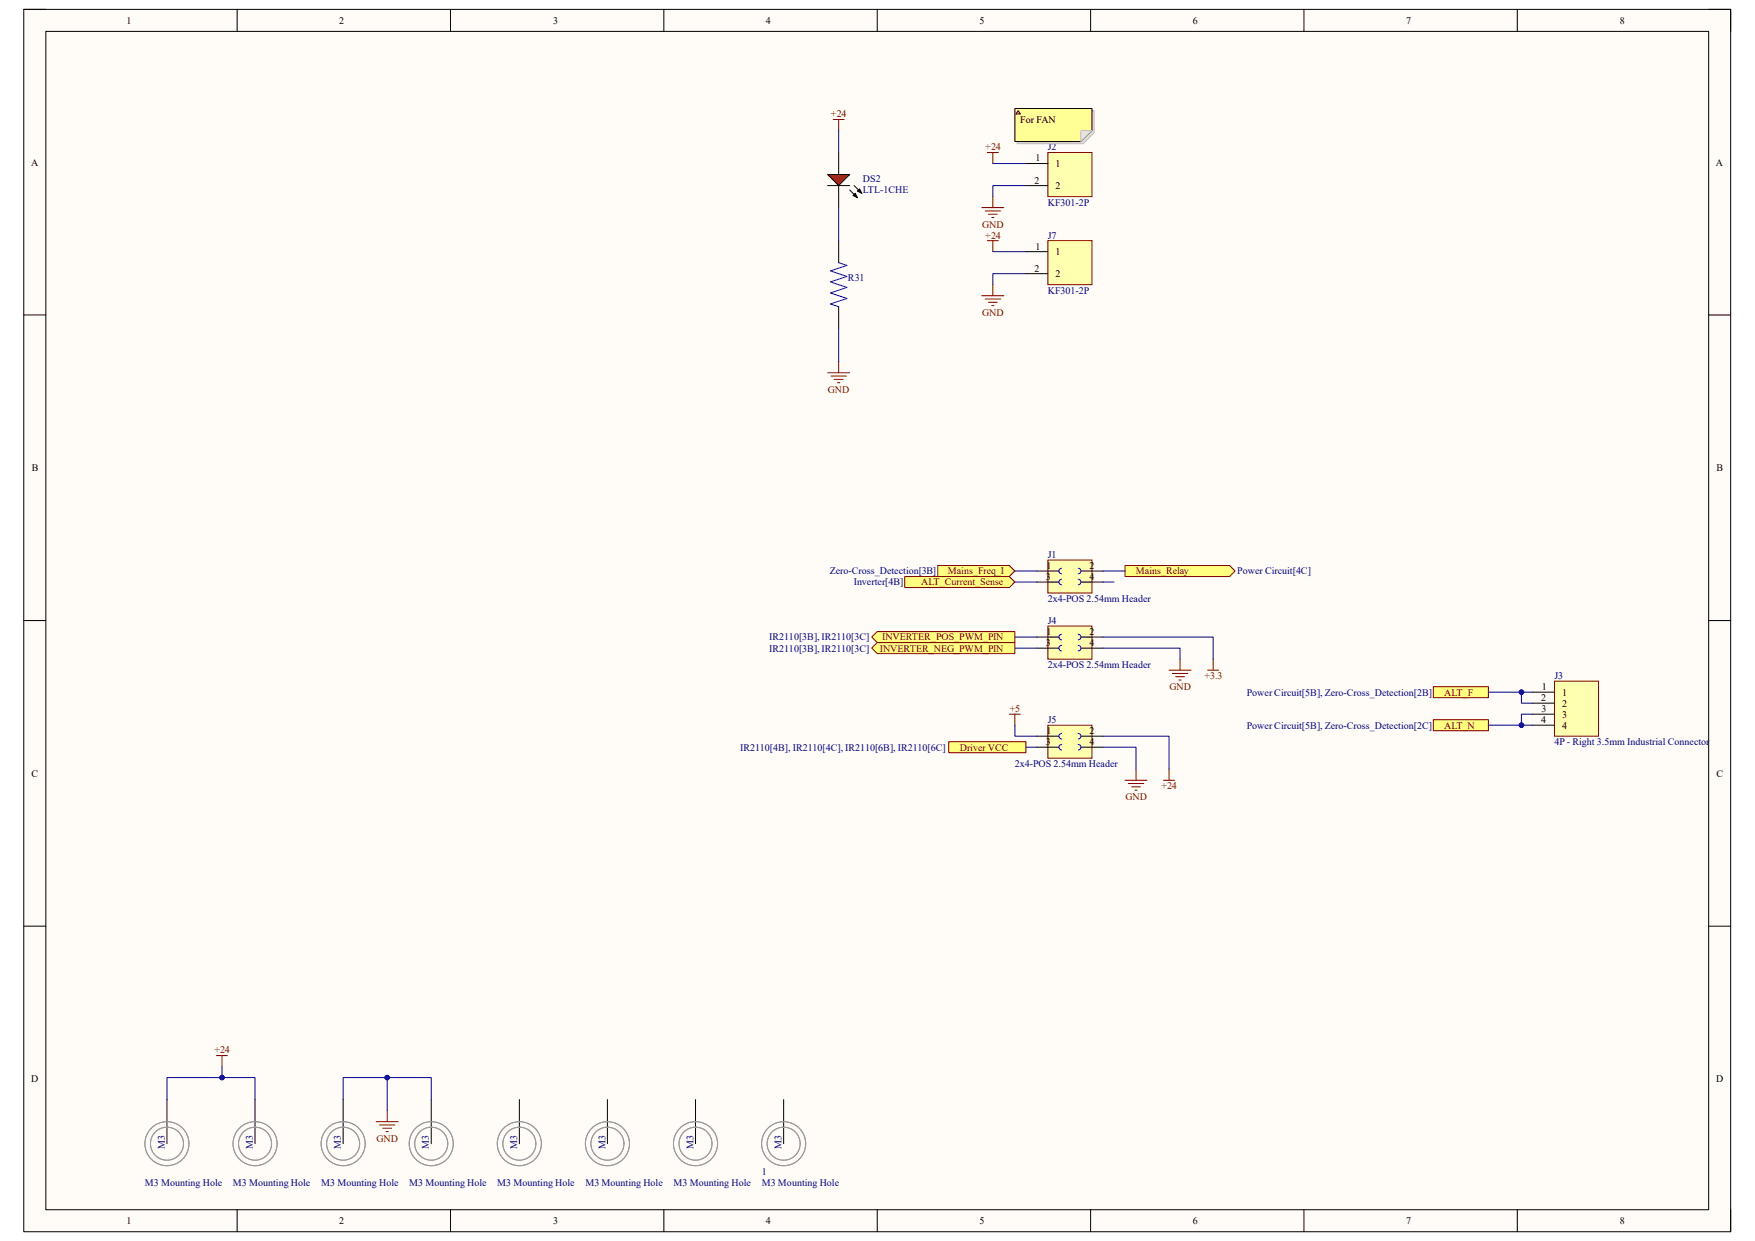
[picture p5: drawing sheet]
<svg xmlns="http://www.w3.org/2000/svg" width="297mm" height="210mm" viewBox="0 0 297 210" stroke-linecap="round" stroke-linejoin="round" font-family="sans-serif">
<path d="M4 1.6h288.9v206.8h-288.9z" fill-rule="evenodd" fill="#fffcf8"/>
<path d="M4 1.6h288.9v206.8h-288.9z" fill="none" stroke="#000" stroke-width=".17"/>
<path d="M7.8 5.3h281.4v199.4h-281.4z" fill-rule="evenodd" fill="#fffcf8"/>
<g fill="none" stroke="#000" stroke-width=".17">
<path d="M4 1.6h3.7M7.8 5.3h281.4v199.4h-281.4zM40.1 1.6v3.7M76.2 1.6v3.7M112.3 1.6v3.7M148.5 1.6v3.7M184.6 1.6v3.7M220.7 1.6v3.7M256.8 1.6v3.7M289.2 1.6h3.7v3.7M4 53.3h3.7M289.2 53.3h3.7"/>
<path d="M4 105h3.8M289.2 105h3.7M4 156.7h3.8M289.2 156.7h3.7M40.1 204.7v3.7M76.2 204.7v3.7M112.4 204.7v3.7M148.5 204.7v3.7M184.6 204.7v3.7M220.7 204.7v3.7M256.8 204.7v3.7M292.9 204.7v3.7"/>
</g>
<path d="M177.3 25.8h7.5v7.5h-7.5z" fill-rule="evenodd" fill="#ffffb0"/>
<path d="M166.2 35.1h3.7M166.7 35.7h2.6M167.1 25.8h1.9M167.3 36.2h1.5M167.8 36.8h.4M168 25.8v1.9M168 33.3v1.8M177.3 25.8h7.5v7.5h-7.5z" fill="none" stroke="#800000" stroke-width=".17"/>
<path d="M141.9 25.8v3.7M141.9 31.4v3.7M173.6 27.7h3.7M173.6 31.4h3.7" fill="none" stroke="#000" stroke-width=".17"/>
<path d="M140.1 29.5h3.7l-1.9 1.9z" fill="#f00"/>
<path d="M140.1 29.5h3.7l-1.9 1.9zM140.1 31.4h3.7M143.8 32.2l1.3 1.3M144.4 33.1l.3-.4 .4 .8zM144.5 31.4l1.3 1.3M145.5 32l.3 .7-.7-.4zM141.9 40.7v3.7M141.9 51.9v3.7" fill="none" stroke="#000" stroke-width=".17"/>
<path d="M144.4 33.1l.3-.4 .4 .8zM145.5 32l.3 .7-.7-.4z" fill="#000"/>
<path d="M141 20.2h1.9M141.9 20.2v1.9M140.1 63.1h3.7M140.6 63.6h2.6M141.2 64.2h1.5M141.7 64.8h.4M141.9 61.2v1.9" fill="none" stroke="#800000" stroke-width=".17"/>
<path d="M141.9 44.4l1.4 .5-2.8 .9 2.8 1-2.8 .9 2.8 .9-2.8 1 2.8 .9-2.8 .9 1.4 .5" fill="none" stroke="#00f" stroke-width=".17"/>
<path d="M263.1 115.3h7.4v9.3h-7.4z" fill-rule="evenodd" fill="#ffffb0"/>
<path d="M263.1 115.3h7.4v9.3h-7.4z" fill="none" stroke="#800000" stroke-width=".17"/>
<path d="M259.3 117.1h3.8M259.3 119h3.8M259.3 120.9h3.8M259.3 122.7h3.8" fill="none" stroke="#000" stroke-width=".17"/>
<path d="M242.6 116.2h9.3v1.9h-9.3z" fill-rule="evenodd" fill="#ffff80"/>
<path d="M242.6 116.2h9.3v1.9h-9.3z" fill="none" stroke="#800000" stroke-width=".17"/>
<path d="M242.6 121.8h9.3v1.9h-9.3z" fill-rule="evenodd" fill="#ffff80"/>
<path d="M242.6 121.8h9.3v1.9h-9.3z" fill="none" stroke="#800000" stroke-width=".17"/>
<path d="M28.3 186.1v7.4M43.2 186.1v7.4M58.1 186.1v7.4M73 186.1v7.4" fill="none" stroke="#000" stroke-width=".17"/>
<g fill="none" stroke="#999" stroke-width=".17">
<circle cx="28.3" cy="193.5" r="3.7"/>
<circle cx="28.3" cy="193.5" r="2.79"/>
<circle cx="43.2" cy="193.5" r="2.79"/>
<circle cx="43.2" cy="193.5" r="3.7"/>
<circle cx="58.1" cy="193.5" r="3.7"/>
<circle cx="58.1" cy="193.5" r="2.79"/>
<circle cx="73" cy="193.5" r="3.7"/>
<circle cx="73" cy="193.5" r="2.79"/>
</g>
<path d="M177.3 40.7h7.5v7.5h-7.5z" fill-rule="evenodd" fill="#ffffb0"/>
<g fill="none" stroke="#800000" stroke-width=".17">
<path d="M166.2 50h3.7M166.7 50.6h2.6M167.1 40.7h1.9M167.3 51.2h1.5M167.8 51.7h.4M168 40.7v1.9M168 48.2v1.8M177.3 40.7h7.5v7.5h-7.5zM196.9 132h1.9M197.8 130.2v1.8M36.6 178.6h1.9M37.6 178.6v1.9"/>
<path d="M63.7 189.8h3.7M64.2 190.4h2.6M64.8 190.9h1.5M65.3 191.5h.4M65.5 187.9v1.9"/>
</g>
<path d="M173.6 42.6h3.7M173.6 46.3h3.7M87.9 186.1v7.4M102.8 186.1v7.4M117.7 186.1v7.4M132.6 186.1v7.4" fill="none" stroke="#000" stroke-width=".17"/>
<g fill="none" stroke="#999" stroke-width=".17">
<circle cx="87.9" cy="193.5" r="3.7"/>
<circle cx="87.9" cy="193.5" r="2.79"/>
<circle cx="102.8" cy="193.5" r="2.79"/>
<circle cx="102.8" cy="193.5" r="3.7"/>
<circle cx="117.7" cy="193.5" r="3.7"/>
<circle cx="117.7" cy="193.5" r="2.79"/>
<circle cx="132.6" cy="193.5" r="3.7"/>
<circle cx="132.6" cy="193.5" r="2.79"/>
</g>
<path d="M177.3 122.7h7.5v5.6h-7.5z" fill-rule="evenodd" fill="#ffffb0"/>
<path d="M170.8 120.9h1.9M171.8 120.9v1.8M177.3 122.7h7.5v5.6h-7.5zM190.4 132h3.7M191 132.6h2.6M191.5 133.2h1.5M192.1 133.7h.3M192.3 130.2v1.8" fill="none" stroke="#800000" stroke-width=".17"/>
<path d="M179.7 124.1a.47 .47 0 0 0-.5 .5 .47 .47 0 0 0 .5 .5M179.7 126a.47 .47 0 0 0-.5 .4 .47 .47 0 0 0 .5 .5M182.5 124.1a.47 .47 0 0 1 .4 .5 .47 .47 0 0 1-.4 .5M182.5 126a.47 .47 0 0 1 .4 .4 .47 .47 0 0 1-.4 .5" fill="none" stroke="#00f" stroke-width=".17"/>
<path d="M175.5 124.6h3.7M175.5 126.4h3.7M182.9 124.6h3.8M182.9 126.4h3.8" fill="none" stroke="#000" stroke-width=".17"/>
<path d="M177.3 105.9h7.5v5.6h-7.5z" fill-rule="evenodd" fill="#ffffb0"/>
<path d="M177.3 105.9h7.5v5.6h-7.5zM197.8 113.4h3.8M198.4 114h2.6M199 114.5h1.5M199.5 115.1h.4M199.7 111.5v1.9M204.4 113.4h1.8M205.3 111.5v1.9" fill="none" stroke="#800000" stroke-width=".17"/>
<path d="M179.7 107.3a.47 .47 0 0 0-.5 .5 .47 .47 0 0 0 .5 .5M179.7 109.2a.47 .47 0 0 0-.5 .5 .47 .47 0 0 0 .5 .5M182.5 107.3a.47 .47 0 0 1 .4 .5 .47 .47 0 0 1-.4 .5M182.5 109.2a.47 .47 0 0 1 .4 .5 .47 .47 0 0 1-.4 .5" fill="none" stroke="#00f" stroke-width=".17"/>
<path d="M175.5 107.8h3.7M175.5 109.7h3.7M182.9 107.8h3.8M182.9 109.7h3.8" fill="none" stroke="#000" stroke-width=".17"/>
<path d="M148.5 106.9h23.3v1.8h-23.3l-1-.9z" fill-rule="evenodd" fill="#ffff80"/>
<path d="M148.5 106.9h23.3v1.8h-23.3l-1-.9z" fill="none" stroke="#800000" stroke-width=".17"/>
<path d="M148.5 108.7h23.3v1.9h-23.3l-1-.9z" fill-rule="evenodd" fill="#ffff80"/>
<path d="M148.5 108.7h23.3v1.9h-23.3l-1-.9z" fill="none" stroke="#800000" stroke-width=".17"/>
<path d="M141.9 22.1v3.7M141.9 35.1v5.6M168 27.7h5.6M173.6 31.4h-5.6v1.9M141.9 55.6v5.6M259.3 120.9h-1.8v1.8h1.8" fill="none" stroke="#000080" stroke-width=".17"/>
<circle cx="257.5" cy="122.7" r=".37" fill="#000080"/>
<g fill="none" stroke="#000080" stroke-width=".17">
<path d="M259.3 117.1h-1.8v1.9h1.8"/>
<circle cx="257.5" cy="122.7" r=".37"/>
</g>
<circle cx="257.5" cy="117.1" r=".37" fill="#000080"/>
<g fill="none" stroke="#000080" stroke-width=".17">
<path d="M251.9 117.1h5.6"/>
<circle cx="257.5" cy="117.1" r=".37"/>
</g>
<circle cx="257.5" cy="117.1" r=".37" fill="#000080"/>
<g fill="none" stroke="#000080" stroke-width=".17">
<path d="M251.9 122.7h5.6"/>
<circle cx="257.5" cy="117.1" r=".37"/>
</g>
<circle cx="257.5" cy="122.7" r=".37" fill="#000080"/>
<g fill="none" stroke="#000080" stroke-width=".17">
<path d="M168 42.6h5.6M173.6 46.3h-5.6v1.9M37.6 180.5v1.9h-9.3v3.7"/>
<circle cx="257.5" cy="122.7" r=".37"/>
</g>
<circle cx="37.6" cy="182.4" r=".37" fill="#000080"/>
<g fill="none" stroke="#000080" stroke-width=".17">
<path d="M37.6 182.4h5.6v3.7"/>
<circle cx="37.6" cy="182.4" r=".37"/>
</g>
<circle cx="37.6" cy="182.4" r=".37" fill="#000080"/>
<g fill="none" stroke="#000080" stroke-width=".17">
<path d="M58.1 186.1v-3.7h7.4v5.5"/>
<circle cx="37.6" cy="182.4" r=".37"/>
</g>
<circle cx="65.5" cy="182.4" r=".37" fill="#000080"/>
<g fill="none" stroke="#000080" stroke-width=".17">
<path d="M65.5 182.4h7.5v3.7"/>
<circle cx="65.5" cy="182.4" r=".37"/>
</g>
<circle cx="65.5" cy="182.4" r=".37" fill="#000080"/>
<g fill="none" stroke="#000080" stroke-width=".17">
<path d="M171.8 107.8h3.7M171.8 109.7h3.7M186.7 107.8h18.6v3.7M186.7 109.7h13v1.8M171.8 122.7v1.9h3.7M186.7 124.6h11.1v5.6M186.7 126.4h5.6v3.8"/>
<circle cx="65.5" cy="182.4" r=".37"/>
</g>
<path d="M177.3 94.8h7.5v5.6h-7.5z" fill-rule="evenodd" fill="#ffffb0"/>
<path d="M177.3 94.8h7.5v5.6h-7.5z" fill="none" stroke="#800000" stroke-width=".17"/>
<path d="M179.7 96.2a.47 .47 0 0 0-.5 .4 .47 .47 0 0 0 .5 .5M179.7 98a.47 .47 0 0 0-.5 .5 .47 .47 0 0 0 .5 .5M182.5 96.2a.47 .47 0 0 1 .4 .4 .47 .47 0 0 1-.4 .5M182.5 98a.47 .47 0 0 1 .4 .5 .47 .47 0 0 1-.4 .5" fill="none" stroke="#00f" stroke-width=".17"/>
<path d="M175.5 96.6h3.7M175.5 98.5h3.7M182.9 96.6h3.8M182.9 98.5h3.8" fill="none" stroke="#000" stroke-width=".17"/>
<path d="M186.7 98.5h1.8" fill="none" stroke="#000080" stroke-width=".17"/>
<path d="M158.7 95.7h12.1l1 .9-1 1h-12.1z" fill-rule="evenodd" fill="#ffff80"/>
<path d="M158.7 95.7h12.1l1 .9-1 1h-12.1z" fill="none" stroke="#800000" stroke-width=".17"/>
<path d="M171.8 96.6h3.7" fill="none" stroke="#000080" stroke-width=".17"/>
<path d="M153.1 97.6h17.7l1 .9-1 .9h-17.7z" fill-rule="evenodd" fill="#ffff80"/>
<path d="M153.1 97.6h17.7l1 .9-1 .9h-17.7z" fill="none" stroke="#800000" stroke-width=".17"/>
<path d="M171.8 98.5h3.7" fill="none" stroke="#000080" stroke-width=".17"/>
<path d="M190.4 95.7h17.7l.9 .9-.9 1h-17.7z" fill-rule="evenodd" fill="#ffff80"/>
<path d="M190.4 95.7h17.7l.9 .9-.9 1h-17.7z" fill="none" stroke="#800000" stroke-width=".17"/>
<path d="M186.7 96.6h3.7" fill="none" stroke="#000080" stroke-width=".17"/>
<path d="M160.6 125.5h13v1.9h-13z" fill-rule="evenodd" fill="#ffff80"/>
<path d="M160.6 125.5h13v1.9h-13z" fill="none" stroke="#800000" stroke-width=".17"/>
<path d="M173.6 126.4h1.9" fill="none" stroke="#000080" stroke-width=".17"/>
<path d="M172.1 18.7h13.1v3.8l-1.9 1.8h-11.2z" fill-rule="evenodd" fill="#e0ddd7"/>
<path d="M172.1 18.7h13.1v3.8l-1.9 1.8h-11.2z" fill="none" stroke="#bfbdba" stroke-width=".17"/>
<path d="M171.8 18.4h13v3.7l-1.9 1.9h-11.1z" fill-rule="evenodd" fill="#ffff96"/>
<path d="M171.8 18.4h13v3.7l-1.9 1.9h-11.1z" fill="none" stroke="#000" stroke-width=".17"/>
<path d="M182.9 22.1h1.9l-1.9 1.9z" fill="#f2f0d8"/>
<path d="M182.9 22.1h1.9l-1.9 1.9z" fill="none" stroke="#bfbdba" stroke-width=".17"/>
<path d="M172.3 18.7l.4 .6h-.8z" fill="#ffcc78"/>
<path d="M172.3 18.7l.4 .6h-.8z" fill="none" stroke="#300" stroke-width=".17"/>
<g font-size="1.7">
<text x="21.4" y="4">1</text>
<text x="57.4" y="4">2</text>
<text x="93.6" y="4">3</text>
<text x="129.6" y="4">4</text>
<text x="165.8" y="4">5</text>
<text x="201.8" y="4">6</text>
<text x="238" y="4">7</text>
<text x="274.1" y="4">8</text>
<text x="172.7" y="20.8">For FAN</text>
<text x="5.3" y="28">A</text>
<text x="175.2" y="27.3">1</text>
<text x="178.6" y="28.2">1</text>
<text x="290.4" y="28">A</text>
<text x="175.1" y="31.1">2</text>
<text x="178.6" y="32">2</text>
<text x="175.1" y="46">2</text>
<text x="175.2" y="42.2">1</text>
<text x="178.6" y="43.2">1</text>
<text x="178.6" y="46.9">2</text>
<text x="5.4" y="79.8">B</text>
<text x="290.5" y="79.8">B</text>
<text x="177" y="98.1">3</text>
<text x="177.1" y="96.3">1</text>
<text x="184.4" y="96.3">2</text>
<text x="184.4" y="98.1">4</text>
<text x="177.1" y="107.4">1</text>
<text x="184.4" y="107.4">2</text>
<text x="177" y="109.3">3</text>
<text x="184.4" y="109.3">4</text>
<text x="260.8" y="118.7">2</text>
<text x="260.9" y="116.8">1</text>
<text x="264.4" y="117.7">1</text>
<text x="264.4" y="119.6">2</text>
<text x="177.1" y="124.2">1</text>
<text x="184.4" y="124.2">2</text>
<text x="260.8" y="122.4">4</text>
<text x="260.9" y="120.5">3</text>
<text x="264.4" y="121.5">3</text>
<text x="264.4" y="123.3">4</text>
<text x="5.3" y="131.4">C</text>
<text x="177" y="126.1">3</text>
<text x="184.4" y="126.1">4</text>
<text x="290.5" y="131.4">C</text>
<text x="5.3" y="183.2">D</text>
<text x="290.4" y="183.2">D</text>
<text x="21.4" y="207.2">1</text>
<text x="57.4" y="207.2">2</text>
<text x="93.6" y="207.2">3</text>
<text x="129.6" y="207.2">4</text>
<text x="165.8" y="207.2">5</text>
<text x="201.8" y="207.2">6</text>
<text x="238" y="207.2">7</text>
<text x="274.1" y="207.2">8</text>
</g>
<g font-size="1.7" fill="#800000">
<text x="140.6" y="19.9">+24</text>
<text x="166.8" y="25.4">+24</text>
<text x="166.2" y="38.5">GND</text>
<text x="166.8" y="40.4">+24</text>
<text x="166.2" y="53.4">GND</text>
<text x="140.1" y="66.5">GND</text>
<text x="155.9" y="99.1">ALT_Current_Sense</text>
<text x="160.4" y="97.2">Mains_Freq_I</text>
<text x="192.2" y="97.2">Mains_Relay</text>
<text x="148.9" y="110.3">INVERTER_NEG_PWM_PIN</text>
<text x="149.3" y="108.4">INVERTER_POS_PWM_PIN</text>
<text x="197.9" y="116.8">GND</text>
<text x="203.8" y="114.9">+3.3</text>
<text x="244.4" y="117.7">ALT_F</text>
<text x="170.9" y="120.5">+5</text>
<text x="244.4" y="123.3">ALT_N</text>
<text x="162.4" y="127">Driver VCC</text>
<text x="190.5" y="135.4">GND</text>
<text x="196.6" y="133.6">+24</text>
<text x="36.3" y="178.3">+24</text>
<text x="63.7" y="193.2">GND</text>
</g>
<g font-size="1.7" fill="#000080">
<text x="177.3" y="25.4">J2</text>
<text x="146" y="30.9">DS2</text>
<text x="146" y="32.7">LTL-1CHE</text>
<text x="177.3" y="34.8">KF301-2P</text>
<text x="177.3" y="40.4">J7</text>
<text x="143.5" y="47.6">R31</text>
<text x="177.3" y="49.7">KF301-2P</text>
<text x="177.3" y="94.4">J1</text>
<text x="140.4" y="97.2">Zero-Cross_Detection[3B]</text>
<text x="144.5" y="99.1">Inverter[4B]</text>
<text x="177.3" y="101.9">2x4-POS 2.54mm Header</text>
<text x="209.4" y="97.2">Power Circuit[4C]</text>
<text x="177.3" y="105.6">J4</text>
<text x="130.2" y="108.4">IR2110[3B], IR2110[3C]</text>
<text x="130.2" y="110.3">IR2110[3B], IR2110[3C]</text>
<text x="177.3" y="113.1">2x4-POS 2.54mm Header</text>
<text x="211" y="117.7">Power Circuit[5B], Zero-Cross_Detection[2B]</text>
<text x="263.1" y="114.9">J3</text>
<text x="177.3" y="122.4">J5</text>
<text x="211" y="123.3">Power Circuit[5B], Zero-Cross_Detection[2C]</text>
<text x="125.3" y="127">IR2110[4B], IR2110[4C], IR2110[6B], IR2110[6C]</text>
<text x="171.7" y="129.8">2x4-POS 2.54mm Header</text>
<text x="263.1" y="126.1">4P - Right 3.5mm Industrial Connector</text>
<text x="27.9" y="194.5" transform="rotate(-90 27.9 194.5)">M3</text>
<text x="42.8" y="194.5" transform="rotate(-90 42.8 194.5)">M3</text>
<text x="57.7" y="194.5" transform="rotate(-90 57.7 194.5)">M3</text>
<text x="72.6" y="194.5" transform="rotate(-90 72.6 194.5)">M3</text>
<text x="87.5" y="194.5" transform="rotate(-90 87.5 194.5)">M3</text>
<text x="102.4" y="194.5" transform="rotate(-90 102.4 194.5)">M3</text>
<text x="117.3" y="194.5" transform="rotate(-90 117.3 194.5)">M3</text>
<text x="132.2" y="194.5" transform="rotate(-90 132.2 194.5)">M3</text>
<text x="24.5" y="200.7">M3 Mounting Hole</text>
<text x="39.4" y="200.7">M3 Mounting Hole</text>
<text x="54.4" y="200.7">M3 Mounting Hole</text>
<text x="69.3" y="200.7">M3 Mounting Hole</text>
<text x="84.2" y="200.7">M3 Mounting Hole</text>
<text x="99.1" y="200.7">M3 Mounting Hole</text>
<text x="114" y="200.7">M3 Mounting Hole</text>
<text x="128.9" y="198.8">1</text>
<text x="128.9" y="200.7">M3 Mounting Hole</text>
</g>
</svg>
